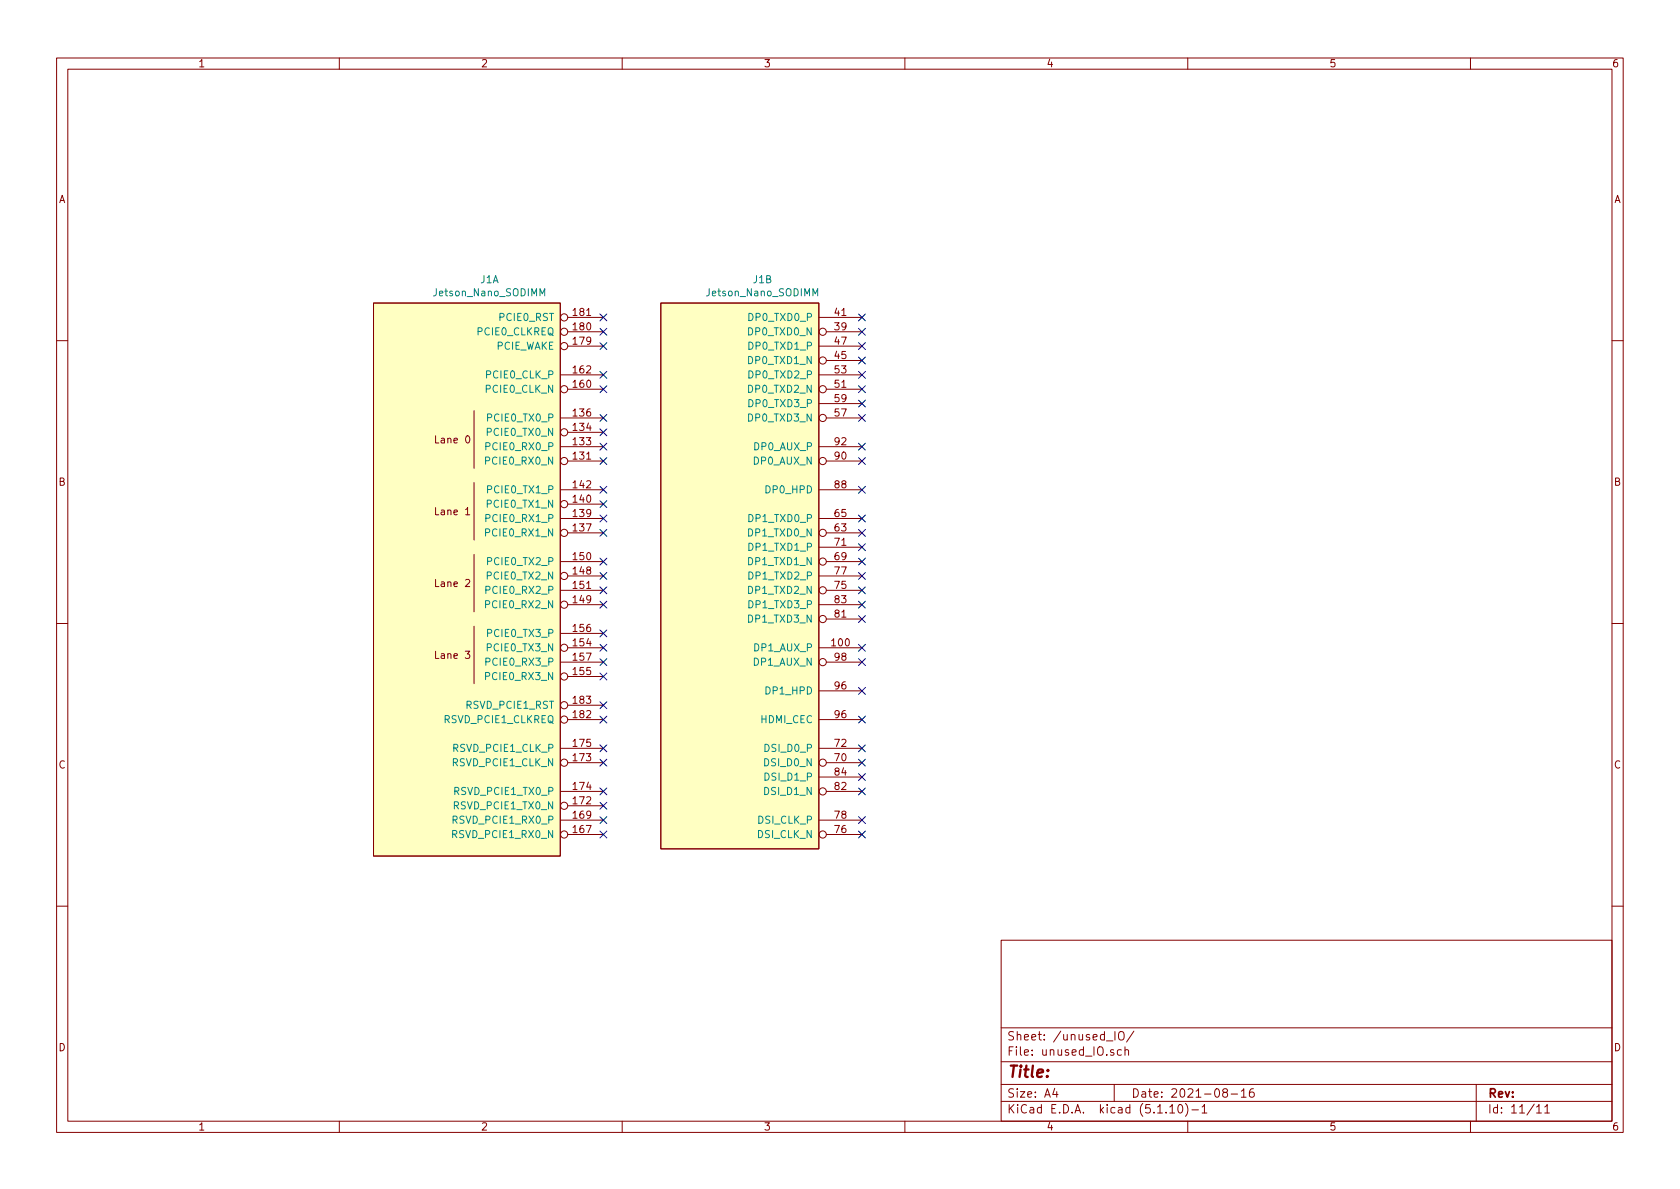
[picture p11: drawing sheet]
<svg xmlns="http://www.w3.org/2000/svg" width="297mm" height="210mm" viewBox="0 0 297 210" stroke-linecap="round" stroke-linejoin="round" font-family="sans-serif">
<g fill="none" stroke="#840000" stroke-width=".18">
<path d="M10 10.3h277v189.9h-277zM12 12.2h273v186.1h-273zM60 10.3v1.9M110 10.3v1.9M160 10.3v1.9M210 10.3v1.9M260 10.3v1.9M66 53.6h33.1v97.8h-33.1zM100.4 58.7h6.3M100.4 56.1h6.3M116.8 53.6h28v96.5h-28zM144.8 56.1h7.6"/>
<path d="M146.1 58.7h6.3M10 60.2h2M83.8 72.6v10.2M99.1 66.3h7.6M99.1 73.9h7.6M99.1 79h7.6M100.4 61.2h6.3M100.4 68.8h6.3M100.4 76.4h6.3M144.8 61.2h7.6M144.8 66.3h7.6M144.8 71.4h7.6"/>
<path d="M144.8 79h7.6M146.1 63.7h6.3M146.1 68.8h6.3M146.1 73.9h6.3M285 60.2h2M82.3 91h.8M83.8 85.3v10.2M83.8 98v10.2M99.1 91.7h7.6M99.1 99.3h7.6M99.1 86.6h7.6M100.4 94.2h6.3"/>
<path d="M100.4 81.5h6.3M100.4 89.1h6.3M144.8 91.7h7.6M144.8 96.8h7.6M144.8 86.6h7.6M146.1 94.2h6.3M146.1 99.3h6.3M146.1 81.5h6.3M10 110.3h2M83.8 110.7v10.2M99.1 104.4h7.6M99.1 117.1h7.6"/>
<path d="M99.1 112h7.6M100.4 114.5h6.3M100.4 101.8h6.3M100.4 106.9h6.3M100.4 119.6h6.3M144.8 114.5h7.6M144.8 101.8h7.6M144.8 106.9h7.6M146.1 104.4h6.3M146.1 109.5h6.3M146.1 117.1h6.3M285 110.3h2"/>
<path d="M99.1 132.3h7.6M99.1 139.9h7.6M100.4 134.9h6.3M100.4 127.2h6.3M100.4 124.7h6.3M144.8 132.3h7.6M144.8 137.4h7.6M144.8 122.2h7.6M144.8 127.2h7.6M146.1 134.9h6.3M146.1 139.9h6.3M99.1 145h7.6"/>
<path d="M100.4 147.6h6.3M100.4 142.5h6.3M144.8 145h7.6M146.1 147.6h6.3M10 160.2h2M177 166.3h108v32h-108zM285 160.2h2M60 198.3v1.9M110 198.3v1.9M160 198.3v1.9M177 194.8h108M177 191.8h108"/>
<path d="M177 187.8h108M177 181.8h108M186.5 192.5l-.4 1h1M186.8 193v1M195.6 184.1h1.2M197 191.8v3M197.1 182.4v1.5M198 182.5a.5 .5 0 0 1 .5 0 .5 .5 0 0 1 .3 .4v.5a.5 .5 0 0 1-.5 .5 .5 .5 0 0 1-.5-.5v-.5zM198.3 185.7l-.5-.1-.2 .3v.6l.2 .1 .5-.1M198.9 185.7l.2-.1 .4 .1v.9M198.9 185.1v1.5M200.5 182.3l-1.3 2"/>
<path d="M206.8 195.8l.5-.5v1.5M206.8 196.8h.9M208.5 195.4l.1-.1a.8 .8 0 0 1 .5 .8 .8 .8 0 0 1-.5 .7 1 1 0 0 1-.1-1.4zM209.6 195.1a1.71 1.71 0 0 1 0 2.3M210 198.3v1.9M210.7 196.3h1.2M212.5 195.8l.5-.5v1.5M212.5 196.8h.9M216.5 193.2l-.3-.3 .1-.2a.48 .48 0 0 1 .6-.1l.1 .2-.1 .3-.6 .1a.48 .48 0 0 0 0 .7l.2 .1 .5-.1v-.4l-.2-.3M217.7 193.5h1.1M219.5 193l.4-.5v1.5M219.5 194h.8"/>
<path d="M221.6 192.5a.59 .59 0 0 0-.7 .7l.1 .7 .2 .1 .5-.1 .1-.5-.2-.2-.4-.1-.3 .3M260 198.3v1.9M261 191.8v6.5M271.7 195.8l.4-.5v1.5M271.7 196.8h.8M273.1 195.8l.5-.5v1.5M273.1 196.8h.9"/>
<circle cx="99.7" cy="58.7" r=".63"/>
<circle cx="99.7" cy="56.1" r=".63"/>
<circle cx="145.5" cy="58.7" r=".63"/>
<circle cx="99.7" cy="61.2" r=".63"/>
<circle cx="99.7" cy="76.4" r=".63"/>
<circle cx="99.7" cy="68.8" r=".63"/>
<circle cx="145.5" cy="68.8" r=".63"/>
<circle cx="145.5" cy="73.9" r=".63"/>
<circle cx="145.5" cy="63.7" r=".63"/>
<circle cx="99.7" cy="81.5" r=".63"/>
<circle cx="99.7" cy="89.1" r=".63"/>
<circle cx="99.7" cy="94.2" r=".63"/>
<circle cx="145.5" cy="94.2" r=".63"/>
<circle cx="145.5" cy="81.5" r=".63"/>
<circle cx="145.5" cy="99.3" r=".63"/>
<circle cx="99.7" cy="101.8" r=".63"/>
<circle cx="99.7" cy="106.9" r=".63"/>
<circle cx="99.7" cy="114.5" r=".63"/>
<circle cx="99.7" cy="119.6" r=".63"/>
<circle cx="145.5" cy="104.4" r=".63"/>
<circle cx="145.5" cy="109.5" r=".63"/>
<circle cx="145.5" cy="117.1" r=".63"/>
<circle cx="99.7" cy="124.7" r=".63"/>
<circle cx="99.7" cy="127.2" r=".63"/>
<circle cx="99.7" cy="134.9" r=".63"/>
<circle cx="145.5" cy="134.9" r=".63"/>
<circle cx="145.5" cy="139.9" r=".63"/>
<circle cx="99.7" cy="142.5" r=".63"/>
<circle cx="99.7" cy="147.6" r=".63"/>
<circle cx="145.5" cy="147.6" r=".63"/>
</g>
<g fill="#ffffc2" stroke="#ffffc2" stroke-width=".18">
<path d="M116.8 53.6h28v96.5h-28z"/>
<path d="M66 53.6h33.1v97.8h-33.1z"/>
</g>
<path d="M95.5 52.3v-1.3l.4 1 .4-1v1.3M143.7 52.3v-1.3l.4 1 .5-1v1.3M85.9 78.9l.7-.1v-.4l-.7-.1v1.2M85.9 91.6l.7-.1v-.4l-.7-.1v1.2M85.9 104.3l.7-.1v-.4l-.7-.1v1.2M85.9 117l.7-.1v-.4l-.7-.1v1.2" fill="none" stroke="#008484" stroke-width=".18"/>
<g fill="none" stroke="#000084" stroke-width=".18">
<path d="M106.1 55.5l1.2 1.2M106.1 58.1l1.2 1.2M107.3 55.5l-1.2 1.2M107.3 58.1l-1.2 1.2M151.8 55.5l1.2 1.2M151.8 58.1l1.2 1.2M153 55.5l-1.2 1.2M153 58.1l-1.2 1.2M106.1 60.6l1.2 1.2M106.1 65.7l1.2 1.2M106.1 68.2l1.2 1.2M106.1 73.3l1.2 1.2"/>
<path d="M106.1 75.8l1.2 1.3M106.1 78.4l1.2 1.2M107.3 60.6l-1.2 1.2M107.3 65.7l-1.2 1.2M107.3 68.2l-1.2 1.2M107.3 73.3l-1.2 1.2M107.3 75.8l-1.2 1.3M107.3 78.4l-1.2 1.2M151.8 78.4l1.2 1.2M151.8 73.3l1.2 1.2M151.8 70.8l1.2 1.2M151.8 68.2l1.2 1.2"/>
<path d="M151.8 65.7l1.2 1.2M151.8 63.1l1.2 1.3M151.8 60.6l1.2 1.2M153 78.4l-1.2 1.2M153 73.3l-1.2 1.2M153 70.8l-1.2 1.2M153 68.2l-1.2 1.2M153 65.7l-1.2 1.2M153 63.1l-1.2 1.3M153 60.6l-1.2 1.2M106.1 80.9l1.2 1.2M106.1 86l1.2 1.2"/>
<path d="M106.1 88.5l1.2 1.3M106.1 91.1l1.2 1.2M106.1 93.6l1.2 1.2M106.1 98.7l1.2 1.2M107.3 80.9l-1.2 1.2M107.3 86l-1.2 1.2M107.3 88.5l-1.2 1.3M107.3 91.1l-1.2 1.2M107.3 93.6l-1.2 1.2M107.3 98.7l-1.2 1.2M151.8 96.2l1.2 1.2M151.8 93.6l1.2 1.2"/>
<path d="M151.8 91.1l1.2 1.2M151.8 86l1.2 1.2M151.8 80.9l1.2 1.2M151.8 98.7l1.2 1.2M153 96.2l-1.2 1.2M153 93.6l-1.2 1.2M153 91.1l-1.2 1.2M153 86l-1.2 1.2M153 80.9l-1.2 1.2M153 98.7l-1.2 1.2M106.1 101.2l1.2 1.3M106.1 103.8l1.2 1.2"/>
<path d="M106.1 106.3l1.2 1.2M106.1 111.4l1.2 1.2M106.1 113.9l1.2 1.3M106.1 116.5l1.2 1.2M106.1 119l1.2 1.2M107.3 101.2l-1.2 1.3M107.3 116.5l-1.2 1.2M107.3 113.9l-1.2 1.3M107.3 106.3l-1.2 1.2M107.3 103.8l-1.2 1.2M107.3 111.4l-1.2 1.2M107.3 119l-1.2 1.2"/>
<path d="M151.8 101.2l1.2 1.3M151.8 103.8l1.2 1.2M151.8 106.3l1.2 1.2M151.8 108.9l1.2 1.2M151.8 113.9l1.2 1.3M151.8 116.5l1.2 1.2M153 101.2l-1.2 1.3M153 103.8l-1.2 1.2M153 106.3l-1.2 1.2M153 108.9l-1.2 1.2M153 113.9l-1.2 1.3M153 116.5l-1.2 1.2"/>
<path d="M106.1 124.1l1.2 1.2M106.1 126.6l1.2 1.3M106.1 131.7l1.2 1.2M106.1 134.3l1.2 1.2M106.1 139.3l1.2 1.3M107.3 126.6l-1.2 1.3M107.3 124.1l-1.2 1.2M107.3 131.7l-1.2 1.2M107.3 134.3l-1.2 1.2M107.3 139.3l-1.2 1.3M151.8 121.6l1.2 1.2M151.8 126.6l1.2 1.3"/>
<path d="M151.8 131.7l1.2 1.2M151.8 134.3l1.2 1.2M151.8 136.8l1.2 1.2M151.8 139.3l1.2 1.3M153 121.6l-1.2 1.2M153 126.6l-1.2 1.3M153 131.7l-1.2 1.2M153 134.3l-1.2 1.2M153 136.8l-1.2 1.2M153 139.3l-1.2 1.3M106.1 147l1.2 1.2M106.1 141.9l1.2 1.2"/>
<path d="M106.1 144.4l1.2 1.2M107.3 141.9l-1.2 1.2M107.3 147l-1.2 1.2M107.3 144.4l-1.2 1.2M151.8 147l1.2 1.2M151.8 144.4l1.2 1.2M153 147l-1.2 1.2M153 144.4l-1.2 1.2"/>
</g>
<text font-size="2.8" fill="#840000" x="178" y="190.5">Title:</text>
<g font-size="2.1" fill="#840000">
<text x="178" y="184">Sheet: /unused_IO/</text>
<text x="178" y="186.7">File: unused_IO.sch</text>
<text x="178" y="196.9">KiCad E.D.A. kicad (5.1.10)-1</text>
<text x="178" y="194.1">Size: A4</text>
<text x="200" y="194.1">Date: 2021-08-16</text>
<text x="263" y="194.1">Rev:</text>
<text x="263" y="196.9">Id: 11/11</text>
</g>
<g font-size="1.8" fill="#840000">
<text x="35" y="11.9">1</text>
<text x="85" y="11.9">2</text>
<text x="135" y="11.9">3</text>
<text x="185" y="11.9">4</text>
<text x="235" y="11.9">5</text>
<text x="285" y="11.9">6</text>
<text x="10.4" y="35.9">A</text>
<text x="285.4" y="35.9">A</text>
<text x="101.4" y="58.4">180</text>
<text x="101.4" y="55.9">181</text>
<text x="147.7" y="58.4">39</text>
<text x="147.7" y="55.9">41</text>
<text x="101.4" y="61">179</text>
<text x="147.7" y="63.5">45</text>
<text x="147.7" y="61">47</text>
<text x="101.4" y="68.6">160</text>
<text x="101.4" y="66">162</text>
<text x="147.7" y="68.6">51</text>
<text x="147.7" y="66">53</text>
<text x="147.7" y="71.1">59</text>
<text x="101.4" y="76.2">134</text>
<text x="101.4" y="73.7">136</text>
<text x="147.7" y="73.7">57</text>
<text x="77.2" y="78.4">Lane 0</text>
<text x="101.4" y="81.3">131</text>
<text x="101.4" y="78.7">133</text>
<text x="147.7" y="81.3">90</text>
<text x="147.7" y="78.7">92</text>
<text x="10.4" y="85.9">B</text>
<text x="101.4" y="88.9">140</text>
<text x="101.4" y="86.4">142</text>
<text x="147.7" y="86.4">88</text>
<text x="285.4" y="85.9">B</text>
<text x="77.2" y="91.1">Lane 1</text>
<text x="101.4" y="94">137</text>
<text x="101.4" y="91.4">139</text>
<text x="147.7" y="94">63</text>
<text x="147.7" y="91.4">65</text>
<text x="101.4" y="101.6">148</text>
<text x="101.4" y="99.1">150</text>
<text x="147.7" y="99.1">69</text>
<text x="147.7" y="96.5">71</text>
<text x="147.7" y="101.6">77</text>
<text x="77.2" y="103.8">Lane 2</text>
<text x="101.4" y="106.7">149</text>
<text x="101.4" y="104.1">151</text>
<text x="147.7" y="104.1">75</text>
<text x="147.7" y="106.7">83</text>
<text x="101.4" y="111.8">156</text>
<text x="147.7" y="109.2">81</text>
<text x="77.2" y="116.5">Lane 3</text>
<text x="101.4" y="114.3">154</text>
<text x="101.4" y="119.4">155</text>
<text x="101.4" y="116.8">157</text>
<text x="147.1" y="114.3">100</text>
<text x="147.7" y="116.8">98</text>
<text x="101.4" y="124.5">183</text>
<text x="147.7" y="121.9">96</text>
<text x="101.4" y="127">182</text>
<text x="147.7" y="127">96</text>
<text x="10.4" y="135.9">C</text>
<text x="101.4" y="134.6">173</text>
<text x="101.4" y="132.1">175</text>
<text x="147.7" y="134.6">70</text>
<text x="147.7" y="132.1">72</text>
<text x="147.7" y="137.2">84</text>
<text x="285.4" y="135.9">C</text>
<text x="101.4" y="142.2">172</text>
<text x="101.4" y="139.7">174</text>
<text x="147.7" y="139.7">82</text>
<text x="101.4" y="147.3">167</text>
<text x="101.4" y="144.8">169</text>
<text x="147.7" y="147.3">76</text>
<text x="147.7" y="144.8">78</text>
<text x="10.4" y="185.9">D</text>
<text x="285.4" y="185.9">D</text>
<text x="35" y="199.9">1</text>
<text x="85" y="199.9">2</text>
<text x="135" y="199.9">3</text>
<text x="185" y="199.9">4</text>
<text x="235" y="199.9">5</text>
<text x="285" y="199.9">6</text>
</g>
<g font-size="1.8" fill="#008484">
<text x="76.9" y="52.4">Jetson_Nano_SODIMM</text>
<text x="84.9" y="50.1">J1A</text>
<text x="125.1" y="52.4">Jetson_Nano_SODIMM</text>
<text x="133.2" y="50.1">J1B</text>
<text x="84.5" y="59.3">PCIE0_CLKREQ</text>
<text x="88.5" y="56.8">PCIE0_RST</text>
<text x="132.6" y="59.3">DP0_TXD0_N</text>
<text x="132.7" y="56.8">DP0_TXD0_P</text>
<text x="87.6" y="61.8">PCIE_WAKE</text>
<text x="132.6" y="64.4">DP0_TXD1_N</text>
<text x="132.7" y="61.8">DP0_TXD1_P</text>
<text x="86.1" y="69.5">PCIE0_CLK_N</text>
<text x="86.2" y="66.9">PCIE0_CLK_P</text>
<text x="132.6" y="69.5">DP0_TXD2_N</text>
<text x="132.7" y="66.9">DP0_TXD2_P</text>
<text x="86.5" y="77.1">PCIE0_TX0_N</text>
<text x="86.6" y="74.5">PCIE0_TX0_P</text>
<text x="132.6" y="74.5">DP0_TXD3_N</text>
<text x="132.7" y="72">DP0_TXD3_P</text>
<text x="86.3" y="82.2">PCIE0_RX0_N</text>
<text x="86.4" y="79.6">PCIE0_RX0_P</text>
<text x="133.4" y="82.2">DP0_AUX_N</text>
<text x="133.5" y="79.6">DP0_AUX_P</text>
<text x="86.5" y="89.8">PCIE0_TX1_N</text>
<text x="86.6" y="87.2">PCIE0_TX1_P</text>
<text x="135.7" y="87.2">DP0_HPD</text>
<text x="86.3" y="94.9">PCIE0_RX1_N</text>
<text x="86.4" y="92.3">PCIE0_RX1_P</text>
<text x="132.6" y="94.9">DP1_TXD0_N</text>
<text x="132.7" y="92.3">DP1_TXD0_P</text>
<text x="86.6" y="99.9">PCIE0_TX2_P</text>
<text x="132.6" y="99.9">DP1_TXD1_N</text>
<text x="132.7" y="97.4">DP1_TXD1_P</text>
<text x="86.3" y="107.6">PCIE0_RX2_N</text>
<text x="86.4" y="105">PCIE0_RX2_P</text>
<text x="86.5" y="102.5">PCIE0_TX2_N</text>
<text x="132.6" y="105">DP1_TXD2_N</text>
<text x="132.7" y="102.5">DP1_TXD2_P</text>
<text x="132.7" y="107.6">DP1_TXD3_P</text>
<text x="86.6" y="112.6">PCIE0_TX3_P</text>
<text x="132.6" y="110.1">DP1_TXD3_N</text>
<text x="86.4" y="117.7">PCIE0_RX3_P</text>
<text x="86.5" y="115.2">PCIE0_TX3_N</text>
<text x="133.4" y="117.7">DP1_AUX_N</text>
<text x="133.5" y="115.2">DP1_AUX_P</text>
<text x="82.6" y="125.3">RSVD_PCIE1_RST</text>
<text x="86.3" y="120.3">PCIE0_RX3_N</text>
<text x="135.7" y="122.8">DP1_HPD</text>
<text x="78.6" y="127.9">RSVD_PCIE1_CLKREQ</text>
<text x="134.6" y="127.9">HDMI_CEC</text>
<text x="80.2" y="135.5">RSVD_PCIE1_CLK_N</text>
<text x="80.3" y="133">RSVD_PCIE1_CLK_P</text>
<text x="135.4" y="135.5">DSI_D0_N</text>
<text x="135.5" y="133">DSI_D0_P</text>
<text x="80.6" y="143.1">RSVD_PCIE1_TX0_N</text>
<text x="80.7" y="140.6">RSVD_PCIE1_TX0_P</text>
<text x="135.4" y="140.6">DSI_D1_N</text>
<text x="135.5" y="138">DSI_D1_P</text>
<text x="80.4" y="148.2">RSVD_PCIE1_RX0_N</text>
<text x="80.5" y="145.7">RSVD_PCIE1_RX0_P</text>
<text x="134" y="148.2">DSI_CLK_N</text>
<text x="134.1" y="145.7">DSI_CLK_P</text>
</g>
</svg>
